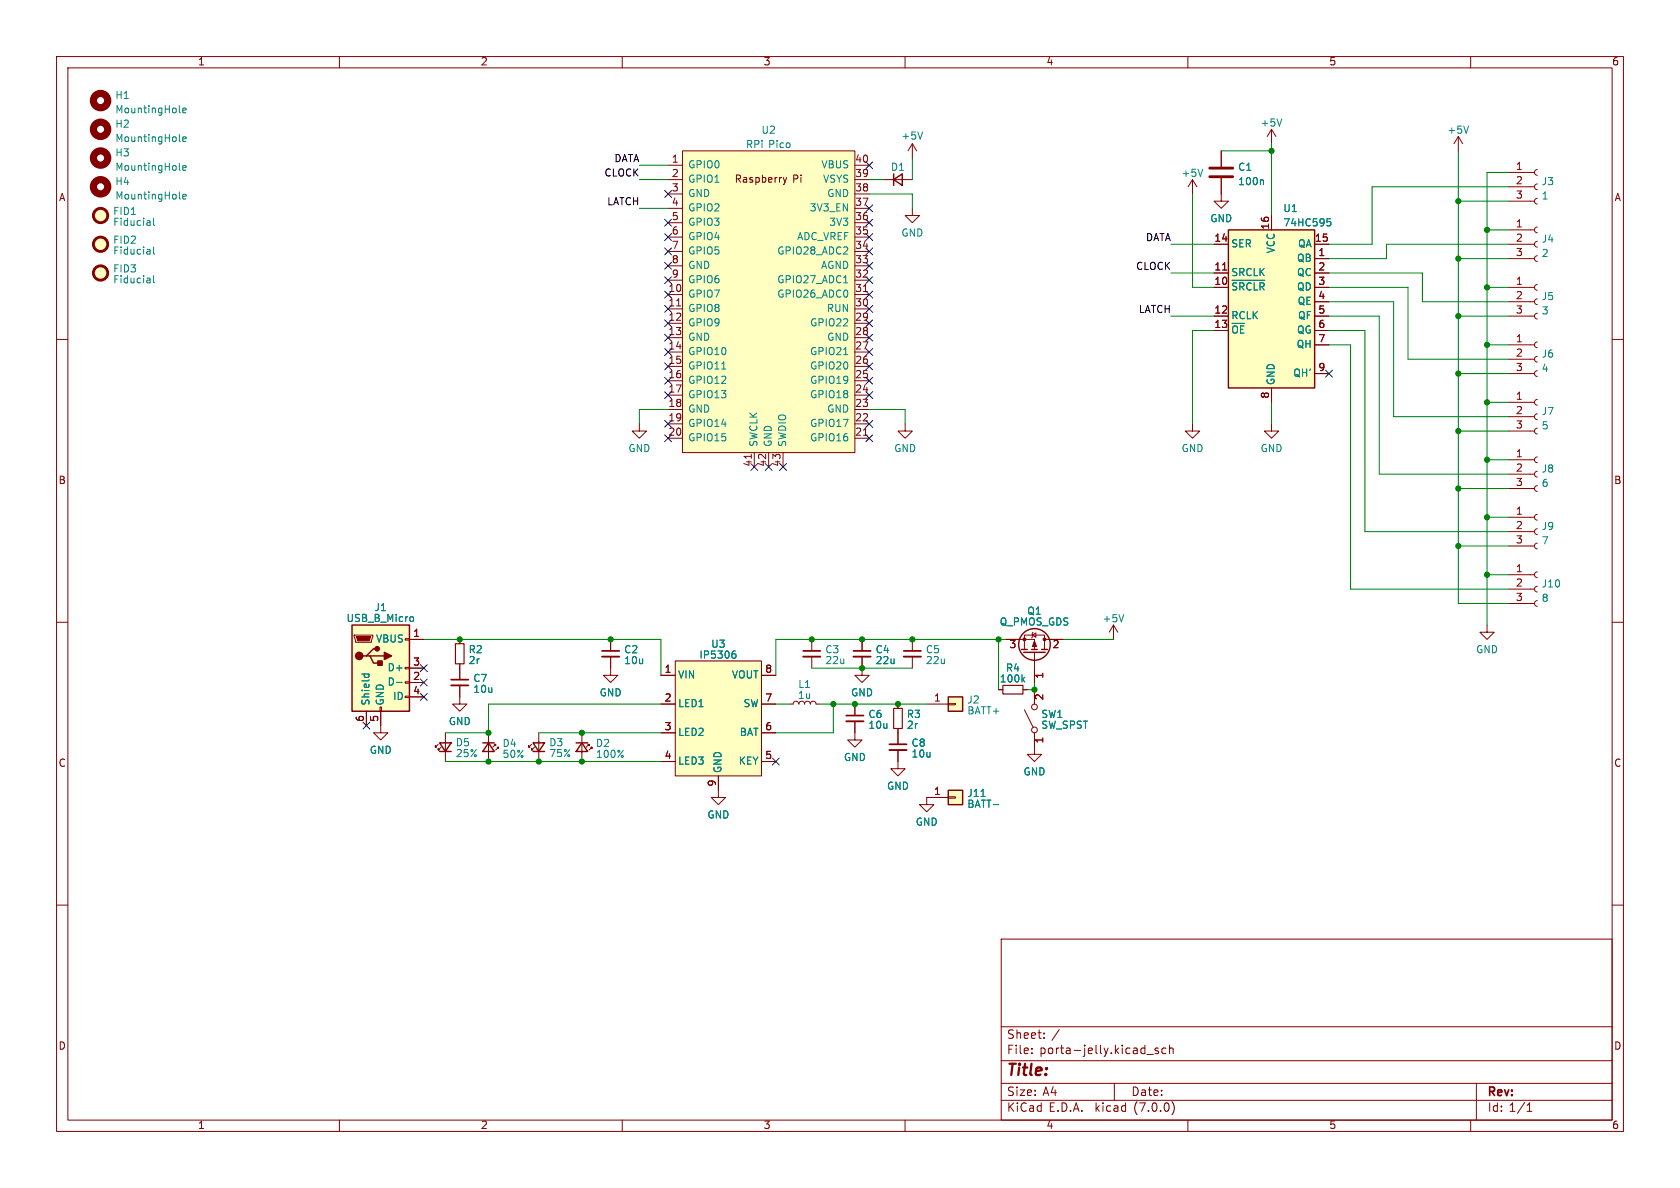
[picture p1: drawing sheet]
<svg xmlns="http://www.w3.org/2000/svg" width="297mm" height="210mm" viewBox="0 0 297 210" stroke-linecap="round" stroke-linejoin="round" font-family="sans-serif">
<g fill="none" stroke="#840000" stroke-width=".18">
<path d="M10 10h277v190h-277zM12 12h273v186h-273zM60 10v2M110 10v2M160 10v2M210 10v2M260 10v2M118.1 29.2h2.5M118.1 31.8h2.5M118.1 34.3h2.5M118.1 39.4h2.5M118.1 36.8h2.5"/>
<path d="M120.6 26.7h30.5v53.3h-30.5zM138.5 31.4l.3 .8M138.8 32.2l-.3 .4M139.1 31.4l-.3 .8M151.1 29.2h2.6M151.1 31.8h2.6M151.1 34.3h2.6M151.1 39.4h2.6M151.1 36.8h2.6M156.2 31.8h5.1M161.3 36.8v1.3h1.3l-1.3 1.3-1.3-1.3h1.3M161.3 25.4l-.8 1.3"/>
<path d="M161.3 25.4v2.5M161.3 25.4l.8 1.3M210.8 31.8l-.7 1.2M210.8 31.8v2.5M210.8 31.8l.8 1.2M215.9 31.5v4.1h1.3l-1.3 1.2-1.3-1.2h1.3M215.9 26.7v2.8M224.8 22.9v2.5M224.8 38.1v2.5M224.8 22.9l-.8 1.2M224.8 22.9l.8 1.2M257.8 24.1l-.8 1.3"/>
<path d="M257.8 24.1v2.6M257.8 24.1l.8 1.3M266.7 35.6h4.6M266.7 33h4.6M266.7 30.5h4.6M271.8 35.1l-.4 .1-.1 .3 .1 .4 .4 .2M271.8 32.5l-.4 .2-.1 .3 .1 .4 .4 .1M271.8 30l-.4 .1-.1 .4 .1 .3 .4 .2M10 60h2M118.1 52.1h2.5M118.1 54.6h2.5M118.1 57.2h2.5"/>
<path d="M118.1 59.7h2.5M118.1 49.5h2.5M118.1 47h2.5M118.1 44.5h2.5M118.1 41.9h2.5M119.6 54.1h.7M151.1 52.1h2.6M151.1 54.6h2.6M151.1 57.2h2.6M151.1 59.7h2.6M151.1 49.5h2.6M151.1 47h2.6"/>
<path d="M151.1 44.5h2.6M151.1 41.9h2.6M152.6 51.5h.8M214.6 55.9h2.6M214.6 50.8h2.6M214.6 43.2h2.6M214.6 48.3h2.6M214.6 58.4h2.6M216.1 47.7h.8M232.4 55.9h2.5M232.4 53.3h2.5M232.4 50.8h2.5"/>
<path d="M232.4 45.7h2.5M232.4 43.2h2.5M232.4 48.3h2.5M232.4 58.4h2.5M266.7 55.9h4.6M266.7 53.3h4.6M266.7 50.8h4.6M266.7 45.7h4.6M266.7 43.2h4.6M266.7 40.6h4.6M271.8 55.4l-.4 .1-.1 .4 .1 .3 .4 .2M271.8 52.8l-.4 .2-.1 .3 .1 .4 .4 .1"/>
<path d="M271.8 50.3l-.4 .2-.1 .3 .1 .4 .4 .1M271.8 45.2l-.4 .2-.1 .3 .1 .4 .4 .1M271.8 42.7l-.4 .1-.1 .4 .1 .3 .4 .2M271.8 40.1l-.4 .2-.1 .3 .1 .4 .4 .1M285 60h2M113 74.9v1.3h1.3l-1.3 1.3-1.2-1.3h1.2M118.1 62.2h2.5M118.1 64.8h2.5M118.1 67.3h2.5M118.1 69.9h2.5M118.1 72.4h2.5M118.1 74.9h2.5"/>
<path d="M118.1 77.5h2.5M151.1 62.2h2.6M151.1 64.8h2.6M151.1 67.3h2.6M151.1 69.9h2.6M151.1 72.4h2.6M151.1 74.9h2.6M151.1 77.5h2.6M152.6 76.9h.8M160 74.9v1.3h1.3l-1.3 1.3-1.3-1.3h1.3M210.8 74.9v1.3h1.3l-1.3 1.3-1.3-1.3h1.3M224.8 74.9v1.3h1.3l-1.3 1.3-1.3-1.3h1.3"/>
<path d="M224.8 68.6v2.5M232.4 66h2.5M232.4 61h2.5M266.7 66h4.6M266.7 63.5h4.6M266.7 61h4.6M266.7 76.2h4.6M266.7 73.7h4.6M266.7 71.1h4.6M271.8 65.5l-.4 .2-.1 .3 .1 .4 .4 .1M271.8 63l-.4 .2-.1 .3 .1 .4 .4 .1M271.8 60.5l-.4 .1-.1 .3 .1 .4 .4 .2"/>
<path d="M271.8 75.7l-.4 .2-.1 .3 .1 .4 .4 .1M271.8 73.2l-.4 .1-.1 .3 .1 .4 .4 .2M271.8 70.6l-.4 .2-.1 .3 .1 .4 .4 .1M132.8 80.3v.7M133.3 80v2.6M135.9 80v2.6M138.4 80v2.6M266.7 86.4h4.6M266.7 83.8h4.6M266.7 81.3h4.6M266.7 96.5h4.6M266.7 94h4.6"/>
<path d="M266.7 91.4h4.6M271.8 85.9l-.4 .1-.1 .3 .1 .4 .4 .2M271.8 83.3l-.4 .2-.1 .3 .1 .4 .4 .1M271.8 80.8l-.4 .1-.1 .4 .1 .3 .4 .2M271.8 96l-.4 .2-.1 .3 .1 .4 .4 .1M271.8 93.5l-.4 .1-.1 .4 .1 .3 .4 .2M271.8 90.9l-.4 .2-.1 .3 .1 .4 .4 .1M10 110h2M62.6 112.3h3.3v.2l-.2 1h-2.8zM71.6 118h.8v.2h-.8zM71.6 112.9h.8v.3h-.8zM72.4 113h2.5"/>
<path d="M72.4 118.1h2.5M81.3 113v.8M81.3 117.3v2.8M107.9 116.1v3.3h1.3l-1.3 1.3-1.2-1.3h1.2M107.9 113v2.1M116.8 119.4h2.6M119.4 116.8h15.2v20.4h-15.2zM134.6 119.4h2.6M143.5 113v2.1M143.5 116.1v2M152.4 116.1v3.3h1.3l-1.3 1.3-1.3-1.3h1.3M152.4 113v2.1"/>
<path d="M161.3 113v2.1M161.3 116.1v2M177.8 113h5.1v1.8M181.1 114.8v-2.5h3.6v2.5M182.5 112.3l.6-.4v.7zM182.6 111.8l-.1 .1v.7l-.1 .2M182.9 115.3v5.4M184.7 113h3.3M196.8 110.5l-.7 1.3M196.8 110.5v2.5M196.8 110.5l.8 1.3M262.9 110.5v1.3h1.3l-1.3 1.2-1.3-1.2h1.3"/>
<path d="M266.7 106.7h4.6M266.7 104.1h4.6M266.7 101.6h4.6M271.8 106.2l-.4 .1-.1 .4 .1 .3 .4 .2M271.8 103.6l-.4 .2-.1 .3 .1 .4 .4 .1M271.8 101.1l-.4 .2-.1 .3 .1 .4 .4 .1M285 110h2M64.8 125.7v2.6M67.2 125h.2v.7h-.2zM67.3 125.7v3.8h1.3l-1.3 1.3-1.3-1.3h1.3M71.6 123.1h.8v.2h-.8zM71.6 120.5h.8v.3h-.8z"/>
<path d="M72.4 120.7h2.5M72.4 123.2h2.5M77.5 131.6l-.5 .5v-.3v.3h.2M78 132.1l-.5 .5v-.3v.3h.2M78.7 129.5v5.1M81.3 121.2v3.3h1.2l-1.2 1.2-1.3-1.2h1.3M86.4 129.5v5.1M87.4 131.6h.2v.2v-.2l-.5 .5M87.9 132.1h.2v.2v-.2l-.5 .5M94 131.6l-.5 .5v-.3v.3h.2M94.5 132.1l-.5 .5v-.3v.3h.2M95.2 129.5v5.1"/>
<path d="M102.9 129.5v5.1M103.9 131.6h.2v.2v-.2l-.5 .5M104.4 132.1h.2v.2v-.2l-.5 .5M116.8 124.5h2.6M116.8 129.5h2.6M116.8 134.6h2.6M127 137.2v3.8h1.3l-1.3 1.2-1.3-1.2h1.3M134.6 124.5h2.6M134.6 129.5h2.6M134.6 134.6h2.6M139.7 124.5h.5l.2-.4 .3-.1 .4 .1 .1 .4M143.3 124.5l.1-.4 .4-.1 .3 .1 .2 .4h.5"/>
<path d="M151.1 127.5v3.3h1.3l-1.3 1.3-1.2-1.3h1.2M151.1 124.5v2M158.7 132.6v3.3h1.3l-1.3 1.3-1.2-1.3h1.2M158.7 124.5v.7M158.7 128.8v2.8M163.8 124.5h3.8M167.6 124.3h1.3v.3h-1.3zM176.5 121.9h.8M180.8 121.9h.8M181.1 125.5l1.5 3M182.9 129.5v3.9h1.2l-1.2 1.2-1.3-1.2h1.3M182.9 121.9v2.6"/>
<path d="M10 160h2M167.6 140.8h1.3v.3h-1.3zM167.6 141h-3.8v1.2h1.3l-1.3 1.3-1.2-1.3h1.2M285 160h2M177 166h108v32h-108zM60 198v2M110 198v2M160 198v2M177 194.5h108M177 191.5h108M177 187.5h108M177 181.5h108"/>
<path d="M182.4 186.1v.2M182.4 185.3v.2M184.6 183.4v.2M184.6 182.6v.2M197 191.5v3M202.8 186.4h1.1M204.8 185.3h-.4l-.2 .2 .1 .2 .5 .1v.4h-.6M206.1 185.3h-.4l-.3 .2v.5l.1 .2h.6M206.8 185.4l.2-.1h.3l.1 1M206.8 184.8v1.5M207.2 194.7a1.72 1.72 0 0 1 0 2.3M210 198v2"/>
<path d="M260 198v2M261 191.5v6.5M270 196.5h.8M270 195.4l.4-.4v1.5"/>
<circle cx="182.9" cy="125" r=".51"/>
<circle cx="182.9" cy="129" r=".51"/>
</g>
<g fill="#ffffc2" stroke="#ffffc2" stroke-width=".18">
<path d="M120.6 26.7h30.5v53.3h-30.5z"/>
<path d="M119.4 116.8h15.2v20.4h-15.2z"/>
<path d="M62.2 110.5h10.2v15.2h-10.2z"/>
<path d="M217.2 40.6h15.2v28h-15.2z"/>
<path d="M167.6 123.2h2.6v2.5h-2.6z"/>
<path d="M167.6 139.7h2.6v2.5h-2.6z"/>
<circle cx="17.8" cy="43.2" r="1.27"/>
<circle cx="17.8" cy="38.1" r="1.27"/>
<circle cx="17.8" cy="48.3" r="1.27"/>
</g>
<g fill="none" stroke="#008484" stroke-width=".18">
<path d="M31.8 19.9h.1M32.3 19.5l.6-.1-.1-.2-.3-.1-.2 .2 .1 .6h.4M26.5 39.1v.7M26.5 39.8h-.1M26.5 39.3l-.1 .1M27.1 38.6v1.1l.2 .1M31.8 25h.1M31.8 30l.1 .1M31.8 35.1l.1 .1M32.3 24.6l.6-.1-.1-.3h-.3l-.2 .2 .1 .6h.4M32.3 29.7l.6-.1-.1-.3h-.3l-.2 .1 .1 .6h.4M32.3 34.8l.6-.2-.1-.2-.3-.1-.2 .2 .1 .6h.4"/>
<path d="M163.1 23.3l-.4 1.3M212.6 29.9l-.4 1.3M223.2 31.8l.2 .2v.6M226.6 21l-.4 1.3M234.6 38.7h.6M234.7 39.2h.3l.3 .2-.1 .4-.5 .1M259.6 22.3l-.4 1.3M26.5 44.1v.8M26.5 49.2v.8M26.5 44.9h-.1M26.5 44.4h-.1M26.5 49.9l-.1 .1"/>
<path d="M26.5 49.5h-.1M27.1 43.7v1l.2 .2M27.1 48.7v1.1l.2 .2M149.1 50h.8M217.8 49.5h5.8M217.9 58a.42 .42 0 0 1 .4-.4 .42 .42 0 0 1 .5 .4M218.6 50.1l-.4-.1-.3 .4M219.9 50.4l-.1-.3-.6-.1v1.3M219.9 57.6h-.6v1.3M221.2 50.1l-.3-.1-.3 .1-.2 .4M221.7 50v1.3M223.5 50.4l-.1-.3-.6-.1v1.3"/>
<path d="M149.1 62.7h.8M64 119.2h1.2M64.5 119.2l-.1 .3M65.2 119.2v.3M72.7 109l.3 .1 .1 .2v.4l-.4 .2M129.6 115.6h.3l.2 .2v.4l-.5 .1M130 115.1h-.4M181.2 119.7l-.5 .5M198.7 108.7l-.5 1.2M70.1 120.6h1M180.8 120.1l.4 .5M173.4 140.8h.8"/>
</g>
<g fill="none" stroke="#840000" stroke-width="1.3">
<circle cx="17.8" cy="17.8" r="1.27"/>
<circle cx="17.8" cy="22.9" r="1.27"/>
<circle cx="17.8" cy="33" r="1.27"/>
<circle cx="17.8" cy="27.9" r="1.27"/>
</g>
<g fill="none" stroke="#840000" stroke-width=".51">
<path d="M213.9 31.2h4M213.9 29.7h4"/>
<circle cx="17.8" cy="38.1" r="1.27"/>
<circle cx="17.8" cy="43.2" r="1.27"/>
<circle cx="17.8" cy="48.3" r="1.27"/>
</g>
<g fill="none" stroke="#840000" stroke-width=".25">
<path d="M158 31.8l1.5-1.1v2.1zM158 30.7v2.1M217.2 40.6h15.2v28h-15.2zM62.2 110.5h10.2v15.2h-10.2zM64.8 116h.6l.6 1.2h1.3M65.4 116h2.5M66.7 114.7h-.7l-1.2 1.3h-.7M180.6 114.8h1M181 115.3h3.8M182.4 114.8h1M184.1 114.8h1.1M77.7 131.3h2.1l-1.1 1.5z"/>
<path d="M77.7 132.8h2.1M85.3 131.3h2.1M86.4 131.3l1 1.5h-2.1zM94.2 131.3h2.1l-1.1 1.5zM94.2 132.8h2.1M101.9 131.3h2M102.9 131.3l1 1.5h-2zM167.6 123.2h2.6v2.5h-2.6zM167.6 139.7h2.6v2.5h-2.6z"/>
<circle cx="182.9" cy="113.9" r="2.79"/>
</g>
<path d="M106.4 116.1h3.1M142 116.1h3M150.9 116.1h3M159.8 116.1h3M79.8 121.2h3M149.6 127.5h3.1M157.2 132.6h3.1" fill="none" stroke="#840000" stroke-width=".33"/>
<path d="M106.4 115.1h3.1M142 115.1h3M150.9 115.1h3M159.8 115.1h3M79.8 120.1h3M149.6 126.5h3.1M157.2 131.6h3.1" fill="none" stroke="#840000" stroke-width=".3"/>
<g fill="#840000" stroke="#840000" stroke-width=".25">
<path d="M67.9 115.3l1.3 .7-1.3 .6z"/>
<path d="M66.8 116.8h.8v.8h-.8z"/>
<circle cx="63.5" cy="116" r=".63"/>
<circle cx="66.7" cy="114.7" r=".38"/>
</g>
<g fill="#840000" stroke="#840000" stroke-width=".18">
<path d="M63 112.5h2.5l-.2 .8h-2.1z"/>
<path d="M182.9 113.3l.4 1h-.8z"/>
<circle cx="181.1" cy="113" r=".25"/>
<circle cx="184.7" cy="113" r=".25"/>
</g>
<path d="M80.5 113.8h1.5v3.5h-1.5zM158 125.2h1.5v3.6h-1.5zM177.3 121.2h3.5v1.5h-3.5z" fill="none" stroke="#840000" stroke-width=".2"/>
<g fill="none" stroke="#008400" stroke-width=".18">
<path d="M113 31.8h5.1M113 36.8h5.1M113 29.2h5.1M153.7 34.3h7.6v2.5M153.7 31.8h2.5M161.3 27.9v3.9M210.8 34.3v16.5h3.8M215.9 26.7h8.9M224.8 25.4v12.7M257.8 26.7v80h8.9M257.8 35.6h8.9M266.7 33h-24.1v10.2h-7.7"/>
<path d="M266.7 30.5h-3.8v80M207 43.2h7.6M207 48.3h7.6M207 55.9h7.6M214.6 58.4h-3.8v16.5M234.9 58.4h6.4v35.6h25.4M234.9 48.3h16.6v5h15.2M234.9 50.8h14v12.7h17.8M234.9 53.3h11.5v20.4h20.3M234.9 55.9h8.9v27.9h22.9M257.8 45.7h8.9M257.8 55.9h8.9"/>
<path d="M262.9 50.8h3.8M262.9 40.6h3.8M266.7 43.2h-21.6v2.5h-10.2M118.1 72.4h-5.1v2.5M153.7 72.4h6.3v2.5M224.8 71.1v3.8M234.9 61h3.9v43.1h27.9M257.8 66h8.9M257.8 76.2h8.9M262.9 61h3.8M262.9 71.1h3.8M257.8 96.5h8.9"/>
<path d="M257.8 86.4h8.9M262.9 81.3h3.8M262.9 91.4h3.8M74.9 113h41.9v6.4M143.5 118.1h17.8M176.5 113v8.9M177.8 113h-40.6v6.4M188 113h8.8M262.9 101.6h3.8M78.7 134.6h38.1M95.2 129.5h21.6M116.8 124.5h-30.4v5h-7.7"/>
<path d="M137.2 124.5h2.5M144.8 124.5h19M147.3 124.5v5h-10.1M182.9 120.7v1.2h-1.3"/>
</g>
<g fill="none" stroke="#000084" stroke-width=".18">
<path d="M117.5 33.7l1.2 1.2M117.5 38.8l1.2 1.2M118.7 33.7l-1.2 1.2M118.7 38.8l-1.2 1.2M153.1 36.2l1.2 1.2M153.1 28.6l1.2 1.2M153.1 38.8l1.2 1.2M154.3 36.2l-1.2 1.2M154.3 28.6l-1.2 1.2M154.3 38.8l-1.2 1.2M117.5 51.5l1.2 1.2M117.5 59.1l1.2 1.2"/>
<path d="M117.5 56.5l1.2 1.3M117.5 48.9l1.2 1.2M117.5 54l1.2 1.2M117.5 41.3l1.2 1.2M117.5 43.8l1.2 1.3M117.5 46.4l1.2 1.2M118.7 51.5l-1.2 1.2M118.7 59.1l-1.2 1.2M118.7 56.5l-1.2 1.3M118.7 48.9l-1.2 1.2M118.7 54l-1.2 1.2M118.7 41.3l-1.2 1.2"/>
<path d="M118.7 43.8l-1.2 1.3M118.7 46.4l-1.2 1.2M153.1 51.5l1.2 1.2M153.1 54l1.2 1.2M153.1 56.5l1.2 1.3M153.1 43.8l1.2 1.3M153.1 46.4l1.2 1.2M153.1 48.9l1.2 1.2M153.1 59.1l1.2 1.2M153.1 41.3l1.2 1.2M154.3 51.5l-1.2 1.2M154.3 54l-1.2 1.2"/>
<path d="M154.3 56.5l-1.2 1.3M154.3 43.8l-1.2 1.3M154.3 46.4l-1.2 1.2M154.3 48.9l-1.2 1.2M154.3 41.3l-1.2 1.2M154.3 59.1l-1.2 1.2M117.5 64.2l1.2 1.2M117.5 74.3l1.2 1.2M117.5 61.6l1.2 1.2M117.5 66.7l1.2 1.2M117.5 76.9l1.2 1.2M117.5 69.2l1.2 1.3"/>
<path d="M118.7 64.2l-1.2 1.2M118.7 74.3l-1.2 1.2M118.7 76.9l-1.2 1.2M118.7 61.6l-1.2 1.2M118.7 66.7l-1.2 1.2M118.7 69.2l-1.2 1.3M153.1 61.6l1.2 1.2M153.1 64.2l1.2 1.2M153.1 66.7l1.2 1.2M153.1 74.3l1.2 1.2M153.1 69.2l1.2 1.3M153.1 76.9l1.2 1.2"/>
<path d="M154.3 61.6l-1.2 1.2M154.3 64.2l-1.2 1.2M154.3 66.7l-1.2 1.2M154.3 74.3l-1.2 1.2M154.3 69.2l-1.2 1.3M154.3 76.9l-1.2 1.2M234.3 65.4l1.3 1.2M235.6 65.4l-1.3 1.2M132.7 81.9l1.3 1.3M134 81.9l-1.3 1.3M135.3 81.9l1.2 1.3M136.5 81.9l-1.2 1.3"/>
<path d="M137.8 81.9l1.2 1.3M139 81.9l-1.2 1.3M74.3 117.5l1.2 1.2M75.5 117.5l-1.2 1.2M64.2 127.7l1.2 1.2M65.4 127.7l-1.2 1.2M74.3 122.6l1.2 1.2M74.3 120l1.2 1.3M75.5 122.6l-1.2 1.2M75.5 120l-1.2 1.3M136.6 134l1.2 1.2M137.8 134l-1.2 1.2"/>
</g>
<g fill="#008400" stroke="#008400" stroke-width=".18">
<circle cx="224.8" cy="26.7" r=".46"/>
<circle cx="262.9" cy="50.8" r=".46"/>
<circle cx="262.9" cy="40.6" r=".46"/>
<circle cx="257.8" cy="55.9" r=".46"/>
<circle cx="257.8" cy="45.7" r=".46"/>
<circle cx="257.8" cy="35.6" r=".46"/>
<circle cx="262.9" cy="61" r=".46"/>
<circle cx="257.8" cy="66" r=".46"/>
<circle cx="262.9" cy="71.1" r=".46"/>
<circle cx="257.8" cy="86.4" r=".46"/>
<circle cx="262.9" cy="101.6" r=".46"/>
<circle cx="257.8" cy="76.2" r=".46"/>
<circle cx="257.8" cy="96.5" r=".46"/>
<circle cx="262.9" cy="81.3" r=".46"/>
<circle cx="262.9" cy="91.4" r=".46"/>
<circle cx="102.9" cy="129.5" r=".46"/>
<circle cx="86.4" cy="129.5" r=".46"/>
<circle cx="86.4" cy="134.6" r=".46"/>
<circle cx="95.2" cy="134.6" r=".46"/>
<circle cx="102.9" cy="134.6" r=".46"/>
<circle cx="107.9" cy="113" r=".46"/>
<circle cx="81.3" cy="113" r=".46"/>
<circle cx="176.5" cy="113" r=".46"/>
<circle cx="143.5" cy="113" r=".46"/>
<circle cx="152.4" cy="113" r=".46"/>
<circle cx="161.3" cy="113" r=".46"/>
<circle cx="152.4" cy="118.1" r=".46"/>
<circle cx="147.3" cy="124.5" r=".46"/>
<circle cx="151.1" cy="124.5" r=".46"/>
<circle cx="158.7" cy="124.5" r=".46"/>
<circle cx="182.9" cy="121.9" r=".46"/>
</g>
<text font-size="2.8" fill="#840000" x="178" y="190.8">Title:</text>
<g font-size="2.1" fill="#840000">
<text x="178" y="183.9">Sheet:</text>
<text x="185.9" y="183.9">/</text>
<text x="178" y="186.6">File:</text>
<text x="183.8" y="186.6">porta-jelly.kicad_sch</text>
<text x="178" y="196.8">KiCad</text>
<text x="178" y="194">Size:</text>
<text x="184.3" y="194">A4</text>
<text x="185.4" y="196.8">E.D.A.</text>
<text x="193.7" y="196.8">kicad</text>
<text x="200" y="194">Date:</text>
<text x="200.6" y="196.8">(7.0.0)</text>
<text x="263" y="194.2">Rev:</text>
<text x="263" y="196.8">Id: 1/1</text>
</g>
<g font-size="1.8" fill="#840000">
<text x="35" y="11.8">1</text>
<text x="85" y="11.8">2</text>
<text x="135" y="11.8">3</text>
<text x="185" y="11.8">4</text>
<text x="235" y="11.8">5</text>
<text x="285" y="11.8">6</text>
<text x="118.7" y="29">1</text>
<text x="151.1" y="29">40</text>
<text x="10.4" y="35.8">A</text>
<text x="118.7" y="31.5">2</text>
<text x="118.7" y="34">3</text>
<text x="129.8" y="32.6">Raspberry</text>
<text x="140.1" y="32.6">Pi</text>
<text x="151.1" y="34">38</text>
<text x="151.1" y="31.5">39</text>
<text x="267.9" y="30.2">1</text>
<text x="267.9" y="32.8">2</text>
<text x="267.9" y="35.3">3</text>
<text x="285.4" y="35.8">A</text>
<text x="118.7" y="36.6">4</text>
<text x="118.7" y="39.1">5</text>
<text x="118.7" y="41.7">6</text>
<text x="151.1" y="41.7">35</text>
<text x="151.1" y="39.1">36</text>
<text x="151.1" y="36.6">37</text>
<text x="224.5" y="40.6" transform="rotate(-90 224.5 40.6)">16</text>
<text x="267.9" y="40.4">1</text>
<text x="118.7" y="44.2">7</text>
<text x="118.7" y="46.7">8</text>
<text x="151.1" y="46.7">33</text>
<text x="151.1" y="44.2">34</text>
<text x="214.6" y="42.9">14</text>
<text x="232.4" y="42.9">15</text>
<text x="233" y="45.5">1</text>
<text x="267.9" y="42.9">2</text>
<text x="267.9" y="45.5">3</text>
<text x="118.1" y="51.8">10</text>
<text x="118.7" y="49.3">9</text>
<text x="151.1" y="51.8">31</text>
<text x="151.1" y="49.3">32</text>
<text x="214.6" y="50.5">10</text>
<text x="214.6" y="48">11</text>
<text x="233" y="48">2</text>
<text x="233" y="50.5">3</text>
<text x="233" y="53.1">4</text>
<text x="267.9" y="50.5">1</text>
<text x="267.9" y="53.1">2</text>
<text x="118.1" y="54.4">11</text>
<text x="118.1" y="56.9">12</text>
<text x="118.1" y="59.4">13</text>
<text x="151.1" y="59.4">28</text>
<text x="151.1" y="56.9">29</text>
<text x="151.1" y="54.4">30</text>
<text x="214.6" y="55.6">12</text>
<text x="214.6" y="58.2">13</text>
<text x="233" y="55.6">5</text>
<text x="233" y="58.2">6</text>
<text x="267.9" y="55.6">3</text>
<text x="118.1" y="62">14</text>
<text x="118.1" y="64.5">15</text>
<text x="151.1" y="64.5">26</text>
<text x="151.1" y="62">27</text>
<text x="233" y="60.7">7</text>
<text x="233" y="65.8">9</text>
<text x="267.9" y="60.7">1</text>
<text x="267.9" y="63.2">2</text>
<text x="267.9" y="65.8">3</text>
<text x="118.1" y="67.1">16</text>
<text x="118.1" y="69.6">17</text>
<text x="151.1" y="69.6">24</text>
<text x="151.1" y="67.1">25</text>
<text x="224.5" y="70.5" transform="rotate(-90 224.5 70.5)">8</text>
<text x="267.9" y="70.9">1</text>
<text x="118.1" y="72.1">18</text>
<text x="118.1" y="74.7">19</text>
<text x="118.1" y="77.2">20</text>
<text x="151.1" y="77.2">21</text>
<text x="151.1" y="74.7">22</text>
<text x="151.1" y="72.1">23</text>
<text x="267.9" y="73.4">2</text>
<text x="267.9" y="75.9">3</text>
<text x="133.1" y="82.6" transform="rotate(-90 133.1 82.6)">41</text>
<text x="135.6" y="82.6" transform="rotate(-90 135.6 82.6)">42</text>
<text x="138.2" y="82.6" transform="rotate(-90 138.2 82.6)">43</text>
<text x="267.9" y="81">1</text>
<text x="267.9" y="83.6">2</text>
<text x="10.3" y="85.8">B</text>
<text x="267.9" y="86.1">3</text>
<text x="285.3" y="85.8">B</text>
<text x="267.9" y="91.2">1</text>
<text x="267.9" y="93.7">2</text>
<text x="267.9" y="101.3">1</text>
<text x="267.9" y="96.3">3</text>
<text x="267.9" y="103.9">2</text>
<text x="267.9" y="106.4">3</text>
<text x="73" y="112.8">1</text>
<text x="73" y="117.9">3</text>
<text x="117.4" y="119.1">1</text>
<text x="135.2" y="119.1">8</text>
<text x="178.4" y="114.9">3</text>
<text x="186" y="114.9">2</text>
<text x="73" y="120.4">2</text>
<text x="73" y="122.9">4</text>
<text x="117.4" y="124.2">2</text>
<text x="135.2" y="124.2">7</text>
<text x="165.1" y="124.2">1</text>
<text x="184.8" y="123.9" transform="rotate(-90 184.8 123.9)">2</text>
<text x="184.8" y="120" transform="rotate(-90 184.8 120)">1</text>
<text x="64.5" y="127.7" transform="rotate(-90 64.5 127.7)">6</text>
<text x="67.1" y="127.7" transform="rotate(-90 67.1 127.7)">5</text>
<text x="117.4" y="129.3">3</text>
<text x="135.2" y="129.3">6</text>
<text x="184.8" y="131.5" transform="rotate(-90 184.8 131.5)">1</text>
<text x="10.3" y="135.8">C</text>
<text x="117.4" y="134.4">4</text>
<text x="135.2" y="134.4">5</text>
<text x="285.3" y="135.8">C</text>
<text x="126.7" y="139.1" transform="rotate(-90 126.7 139.1)">9</text>
<text x="165.1" y="140.7">1</text>
<text x="10.3" y="185.8">D</text>
<text x="285.3" y="185.8">D</text>
<text x="35" y="199.8">1</text>
<text x="85" y="199.8">2</text>
<text x="135" y="199.8">3</text>
<text x="185" y="199.8">4</text>
<text x="235" y="199.8">5</text>
<text x="285" y="199.8">6</text>
</g>
<g font-size="1.8" fill="#008484">
<text x="20.3" y="17.8">H1</text>
<text x="20.3" y="22.9">H2</text>
<text x="20.3" y="20.3">MountingHole</text>
<text x="134.6" y="23.9">U2</text>
<text x="222.8" y="22.6">+5V</text>
<text x="255.8" y="23.9">+5V</text>
<text x="20.3" y="25.4">MountingHole</text>
<text x="20.3" y="27.9">H3</text>
<text x="131.8" y="26.5">RPi Pico</text>
<text x="159.3" y="25">+5V</text>
<text x="20.3" y="30.5">MountingHole</text>
<text x="20.3" y="33">H4</text>
<text x="20.3" y="35.5">MountingHole</text>
<text x="121.7" y="30">GPIO0</text>
<text x="121.7" y="32.6">GPIO1</text>
<text x="121.7" y="35.1">GND</text>
<text x="145.1" y="30">VBUS</text>
<text x="145.4" y="32.6">VSYS</text>
<text x="146.1" y="35.1">GND</text>
<text x="157.4" y="30.5">D1</text>
<text x="208.8" y="31.5">+5V</text>
<text x="218.8" y="30.5">C1</text>
<text x="218.8" y="33">100n</text>
<text x="272.5" y="33">J3</text>
<text x="272.5" y="35.5">1</text>
<text x="19.9" y="38.3">FID1</text>
<text x="19.9" y="40.2">Fiducial</text>
<text x="121.7" y="37.7">GPIO2</text>
<text x="121.7" y="40.2">GPIO3</text>
<text x="143" y="37.7">3V3_EN</text>
<text x="146.5" y="40.2">3V3</text>
<text x="213.9" y="39.6">GND</text>
<text x="226.8" y="37.8">U1</text>
<text x="226.8" y="40.3">74HC595</text>
<text x="19.9" y="43.4">FID2</text>
<text x="19.9" y="45.3">Fiducial</text>
<text x="121.7" y="42.7">GPIO4</text>
<text x="121.7" y="45.3">GPIO5</text>
<text x="121.7" y="47.8">GND</text>
<text x="137.3" y="45.3">GPIO28_ADC2</text>
<text x="140.8" y="42.7">ADC_VREF</text>
<text x="145" y="47.8">AGND</text>
<text x="159.3" y="42.1">GND</text>
<text x="217.7" y="44">SER</text>
<text x="225.6" y="44.9" transform="rotate(-90 225.6 44.9)">VCC</text>
<text x="229.2" y="46.5">QB</text>
<text x="229.4" y="44">QA</text>
<text x="272.5" y="43.2">J4</text>
<text x="272.5" y="45.7">2</text>
<text x="19.9" y="48.4">FID3</text>
<text x="19.9" y="50.4">Fiducial</text>
<text x="121.7" y="52.9">GPIO7</text>
<text x="121.7" y="50.4">GPIO6</text>
<text x="137.3" y="52.9">GPIO26_ADC0</text>
<text x="137.3" y="50.4">GPIO27_ADC1</text>
<text x="217.7" y="52.2">~{SRCLR}</text>
<text x="217.7" y="49.1">SRCLK</text>
<text x="229.2" y="49.1">QC</text>
<text x="229.2" y="51.6">QD</text>
<text x="272.5" y="53.3">J5</text>
<text x="121.7" y="55.4">GPIO8</text>
<text x="121.7" y="58">GPIO9</text>
<text x="143.1" y="58">GPIO22</text>
<text x="146.1" y="55.4">RUN</text>
<text x="217.7" y="56.7">RCLK</text>
<text x="217.7" y="59.9">~{OE}</text>
<text x="229.2" y="59.2">QG</text>
<text x="229.3" y="54.2">QE</text>
<text x="229.4" y="56.7">QF</text>
<text x="272.5" y="55.9">3</text>
<text x="121.7" y="60.5">GND</text>
<text x="121.7" y="63.1">GPIO10</text>
<text x="121.7" y="65.6">GPIO11</text>
<text x="143.1" y="65.6">GPIO20</text>
<text x="143.1" y="63.1">GPIO21</text>
<text x="146.1" y="60.5">GND</text>
<text x="229.1" y="61.8">QH</text>
<text x="272.5" y="63.5">J6</text>
<text x="121.7" y="68.1">GPIO12</text>
<text x="121.7" y="70.7">GPIO13</text>
<text x="143.1" y="70.7">GPIO18</text>
<text x="143.1" y="68.1">GPIO19</text>
<text x="225.6" y="68.1" transform="rotate(-90 225.6 68.1)">GND</text>
<text x="228.5" y="66.9">QH'</text>
<text x="272.5" y="66">4</text>
<text x="121.7" y="73.2">GND</text>
<text x="121.7" y="75.8">GPIO14</text>
<text x="143.1" y="75.8">GPIO17</text>
<text x="146.1" y="73.2">GND</text>
<text x="272.5" y="73.7">J7</text>
<text x="272.5" y="76.2">5</text>
<text x="111" y="80.2">GND</text>
<text x="121.7" y="78.3">GPIO15</text>
<text x="134.2" y="79" transform="rotate(-90 134.2 79)">SWCLK</text>
<text x="136.7" y="79" transform="rotate(-90 136.7 79)">GND</text>
<text x="139.3" y="79" transform="rotate(-90 139.3 79)">SWDIO</text>
<text x="143.1" y="78.3">GPIO16</text>
<text x="158" y="80.2">GND</text>
<text x="208.8" y="80.2">GND</text>
<text x="222.8" y="80.2">GND</text>
<text x="272.5" y="83.8">J8</text>
<text x="272.5" y="86.3">6</text>
<text x="272.5" y="94">J9</text>
<text x="272.5" y="96.5">7</text>
<text x="272.5" y="104.1">J10</text>
<text x="272.5" y="106.7">8</text>
<text x="61.2" y="110.2">USB_B_Micro</text>
<text x="66.2" y="108.3">J1</text>
<text x="66.3" y="113.9">VBUS</text>
<text x="176.7" y="110.9">Q_PMOS_GDS</text>
<text x="181.5" y="108.9">Q1</text>
<text x="194.9" y="110.3">+5V</text>
<text x="68.4" y="118.9">D+</text>
<text x="82.8" y="115.8">R2</text>
<text x="82.8" y="117.7">2r</text>
<text x="110.3" y="115.8">C2</text>
<text x="110.3" y="117.7">10u</text>
<text x="123.6" y="116.7">IP5306</text>
<text x="125.7" y="114.8">U3</text>
<text x="145.8" y="115.8">C3</text>
<text x="145.8" y="117.7">22u</text>
<text x="154.7" y="115.8">C4</text>
<text x="154.7" y="117.7">22u</text>
<text x="163.6" y="115.8">C5</text>
<text x="163.6" y="117.7">22u</text>
<text x="177.8" y="119">R4</text>
<text x="260.9" y="115.8">GND</text>
<text x="65.6" y="124.7" transform="rotate(-90 65.6 124.7)">Shield</text>
<text x="68.1" y="124.7" transform="rotate(-90 68.1 124.7)">GND</text>
<text x="68.4" y="121.5">D-</text>
<text x="69.4" y="124">ID</text>
<text x="83.6" y="120.8">C7</text>
<text x="83.6" y="122.8">10u</text>
<text x="106" y="123.4">GND</text>
<text x="119.9" y="120.2">VIN</text>
<text x="119.9" y="125.3">LED1</text>
<text x="129.3" y="120.2">VOUT</text>
<text x="131.3" y="125.3">SW</text>
<text x="141" y="123.8">1u</text>
<text x="141.1" y="121.9">L1</text>
<text x="150.4" y="123.4">GND</text>
<text x="170.9" y="124.6">J2</text>
<text x="176.7" y="120.9">100k</text>
<text x="79.3" y="128.5">GND</text>
<text x="119.9" y="130.4">LED2</text>
<text x="130.7" y="130.4">BAT</text>
<text x="153.5" y="127.2">C6</text>
<text x="153.5" y="129.1">10u</text>
<text x="160.3" y="127.2">R3</text>
<text x="160.3" y="129.1">2r</text>
<text x="170.9" y="126.6">BATT+</text>
<text x="184" y="127.2">SW1</text>
<text x="184" y="129.1">SW_SPST</text>
<text x="65.3" y="133.5">GND</text>
<text x="80.5" y="132.2">D5</text>
<text x="80.5" y="134.1">25%</text>
<text x="88.8" y="132.3">D4</text>
<text x="88.8" y="134.2">50%</text>
<text x="97" y="132.2">D3</text>
<text x="97" y="134.1">75%</text>
<text x="105.3" y="132.3">D2</text>
<text x="105.3" y="134.2">100%</text>
<text x="119.9" y="135.4">LED3</text>
<text x="127.8" y="136.7" transform="rotate(-90 127.8 136.7)">GND</text>
<text x="130.5" y="135.4">KEY</text>
<text x="149.1" y="134.8">GND</text>
<text x="161.1" y="132.3">C8</text>
<text x="161.1" y="134.2">10u</text>
<text x="180.9" y="137.3">GND</text>
<text x="156.8" y="139.9">GND</text>
<text x="170.9" y="141.2">J11</text>
<text x="170.9" y="143.1">BATT-</text>
<text x="125" y="145">GND</text>
<text x="161.8" y="146.2">GND</text>
</g>
<g font-size="1.8">
<text x="108.5" y="28.9">DATA</text>
<text x="106.7" y="31.4">CLOCK</text>
<text x="107.2" y="36.5">LATCH</text>
<text x="200.7" y="47.9">CLOCK</text>
<text x="202.5" y="42.8">DATA</text>
<text x="201.2" y="55.5">LATCH</text>
</g>
</svg>
